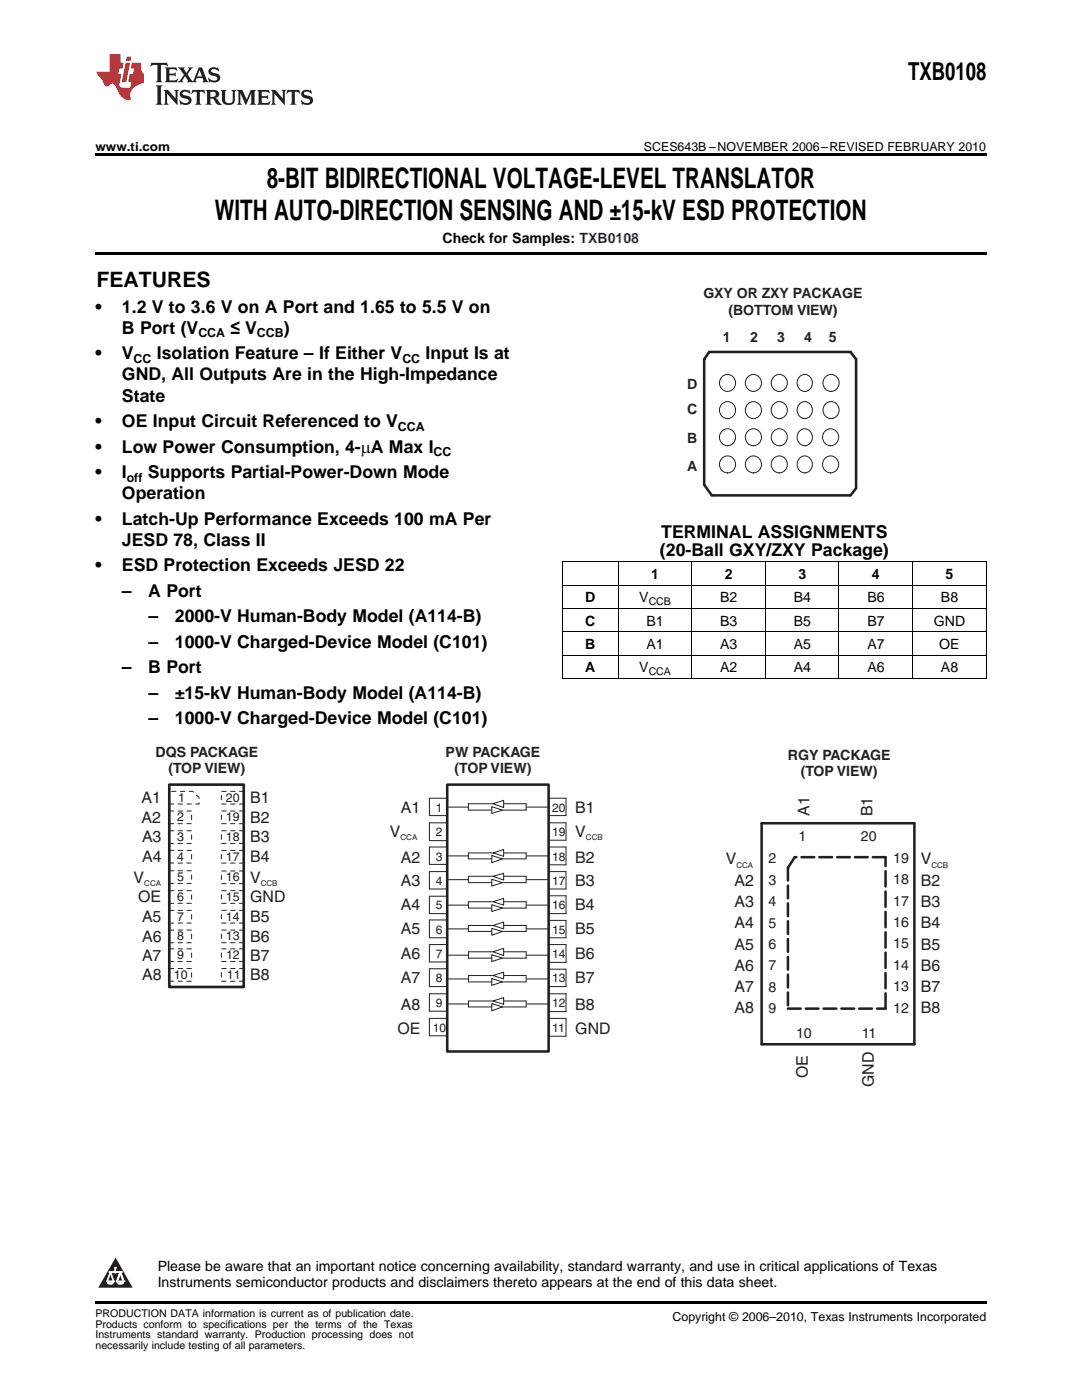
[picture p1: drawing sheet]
<svg xmlns="http://www.w3.org/2000/svg" width="216mm" height="279mm" viewBox="0 0 216 279" stroke-linecap="round" stroke-linejoin="round" font-family="sans-serif">
<path d="M30.2 12.5l-.2 .8a1.31 1.31 0 0 1 1.4-.3v2.9l-.3 .5h1.3l-.3-.5v-2.7l.3-.2a1.09 1.09 0 0 1 1.1 .3l-.2-.8zM32.9 13.5l.3 .4v2l-.3 .5h2.4l.2-.7a1.48 1.48 0 0 1-1.7 .3v-1l1 .1 .2 .2v-.9l-.2 .3h-1v-.7l.2-.2a1.73 1.73 0 0 1 1.4 .3l-.2-.6zM35.5 13.5l1.2 1.4-.7 1-.5 .5h1.1l-.2-.3 .5-.9 .6 1-.2 .2h2l-.3-.3 .2-.5h1.2l.2 .5-.2 .3h1.2l-.3-.4-1-2.5h-.6l-1.3 2.7-1-1.4 1.1-1.3h-1l.2 .2-.5 .9-.5-.9 .2-.2zM39.8 14l.5 1.3h-1zM41.9 13.6a.83 .83 0 0 0-.3 1 .83 .83 0 0 0 .8 .5l.8 .2 .2 .3a1 1 0 0 1-1 .5 1 1 0 0 1-.8-.6l.1 .9 .2-.1a1.65 1.65 0 0 0 2-.4 .89 .89 0 0 0-.8-1.3l-.8-.2-.2-.2a.91 .91 0 0 1 1.6 .1l-.2-.8h-.4a1.34 1.34 0 0 0-1.2 .1zM31.1 17l.3 .5v2.9l-.3 .5h1.3l-.3-.5v-2.9l.3-.5zM32.7 17.9l.2 .5v2l-.2 .5h.9l-.3-.5 .1-1.7 2 2.2v-2.5l.3-.5h-.9l.2 .3v1.4l-1.5-1.7zM36.2 18.1a.83 .83 0 0 0-.3 1 .83 .83 0 0 0 .8 .5l.8 .2 .2 .3a1 1 0 0 1-1 .5 1 1 0 0 1-.8-.6l.1 .9 .2-.1a1.66 1.66 0 0 0 2-.5 .89 .89 0 0 0-.9-1.2l-.7-.2-.2-.3a.91 .91 0 0 1 1.6 .2l-.2-.9-.4 .1a1.36 1.36 0 0 0-1.2 .1zM38.4 17.9l-.2 .9a.61 .61 0 0 1 1.1-.3v1.9l-.4 .5h1.3l-.3-.5v-1.9l.2-.2a.81 .81 0 0 1 .8 .5l-.1-.9zM41 17.9l.3 .5v2l-.3 .5h1.3l-.3-.3v-.9a.72 .72 0 0 1 .9 .6 .85 .85 0 0 0 1.4 .5l-.5-.3-.5-.7-.3-.3a.78 .78 0 0 0 .7-.7 .78 .78 0 0 0-.7-.8zM42 18.4l.2-.1a.6 .6 0 0 1 .7 .1 .6 .6 0 0 1 .1 .7l-.2 .2h-.8zM44 17.9l.3 .3a3.4 3.4 0 0 0 .3 2.4 1.57 1.57 0 0 0 2.2-.3l.1-2.1 .2-.3h-1l.3 .5v1.5a.76 .76 0 0 1-.7 .7 .76 .76 0 0 1-.8-.7v-1.5l.3-.5zM47.3 17.9l.3 .5v2l-.3 .5h.9l-.2-.5v-1.8l1 2.4 1.1-2.4v1.8l-.2 .5h1.2l-.3-.5v-2l.3-.5h-1.1l-.8 2-.8-2zM51.3 17.9l.3 .5v2l-.3 .5h2.4l.2-.7a1.49 1.49 0 0 1-1.6 .3l-.1-1 1 .1 .3 .2v-.9l-.3 .3h-1v-.7l.3-.2a1.73 1.73 0 0 1 1.4 .3l-.3-.7zM54.1 17.9l.3 .5v2l-.3 .5h1l-.4-.5 .1-1.7 2 2.2v-2.5l.3-.5h-.9l.2 .3v1.4l-1.5-1.7zM57.4 17.9l-.2 .9a.8 .8 0 0 1 1-.5v2.1l-.3 .5h1.3l-.4-.5v-1.9l.2-.2a.81 .81 0 0 1 .9 .5l-.2-.9zM60.4 18.1a.83 .83 0 0 0-.3 1 .83 .83 0 0 0 .8 .5l.8 .2 .2 .3a1 1 0 0 1-1 .5 1 1 0 0 1-.8-.6l.2 .9 .1-.1a1.66 1.66 0 0 0 2-.5 .89 .89 0 0 0-.8-1.2l-.8-.2-.2-.3a.91 .91 0 0 1 1.6 .2l-.2-.9-.3 .1a1.35 1.35 0 0 0-1.3 .1z" fill="#231f20"/>
<path d="M21.9 10.8v3.5h-2.6a2.13 2.13 0 0 0 .9 1.4l.4 .6a.94 .94 0 0 0 1.1 .9 .75 .75 0 0 1 .6-.5 .75 .75 0 0 1 .7 .4l.5 1a2.1 2.1 0 0 0 2.6 1.7 2.2 2.2 0 0 1 1.7-3l.9-.3v-1.8a1.16 1.16 0 0 1-.5-1v-1.2h-1.9l-.2 1.2h.7l-.3 1h-.6l-.3 1.3v.3l.6 .1-.2 1.1h-.9a.93 .93 0 0 1-1.3-.8l.4-2h-.6l.2-1h.6l.3-1.2h-.6v-1.7zM25.1 12.5l-.8 3.9h.9l.7-3.9zM25.3 11.3l-.2 .9h.9l.2-.9z" fill="#ee1d23"/>
<path d="M23.1 251l3.4 6h-6.9z" fill="#231f20"/>
<path d="M21.4 255.7h1.2l-.3 .5h-.3a.55 .55 0 0 1-.6-.5z" fill-rule="evenodd" fill="#fff"/>
<path d="M21.4 255.7h1.2l-.3 .5h-.3a.55 .55 0 0 1-.6-.5z" fill="none" stroke="#231f20" stroke-width=".34"/>
<path d="M21.4 255.7l1.2 .1-.3 .4h-.5z" fill="none" stroke="#fff" stroke-width=".34"/>
<path d="M23 253.9h.1" fill="none" stroke="#fff" stroke-width=".34"/>
<path d="M23 253v.9z" fill="#fff"/>
<path d="M23 253v.9z" fill="none" stroke="#fff" stroke-width=".34"/>
<circle cx="23" cy="253" r=".17" fill="#fff"/>
<path d="M21.9 253.9h.1" fill="none" stroke="#fff" stroke-width=".34"/>
<path d="M21.9 253.9h2.3z" fill="#fff"/>
<path d="M21.9 253.9h2.3z" fill="none" stroke="#fff" stroke-width=".34"/>
<circle cx="24.2" cy="253.9" r=".17" fill="#fff"/>
<path d="M23.3 255.7h.1" fill="none" stroke="#fff" stroke-width=".34"/>
<path d="M24 253.9l-.7 1.8z" fill="#fff"/>
<path d="M24 253.9l-.7 1.8z" fill="none" stroke="#fff" stroke-width=".34"/>
<path d="M24 253.9l.7 1.8z" fill="#fff"/>
<path d="M24 253.9l.7 1.8z" fill="none" stroke="#fff" stroke-width=".34"/>
<path d="M24.6 255.7h.1" fill="none" stroke="#fff" stroke-width=".34"/>
<circle cx="21.4" cy="255.7" r=".17" fill="#fff"/>
<path d="M22.1 253.9l-.7 1.8z" fill="#fff"/>
<path d="M22.1 253.9l-.7 1.8z" fill="none" stroke="#fff" stroke-width=".34"/>
<path d="M22.1 253.9l.5 1.8z" fill="#fff"/>
<path d="M22.1 253.9l.5 1.8z" fill="none" stroke="#fff" stroke-width=".34"/>
<circle cx="22.6" cy="255.7" r=".17" fill="#fff"/>
<path d="M23.4 255.7h1.3a.65 .65 0 0 1-.7 .5 .65 .65 0 0 1-.6-.5z" fill-rule="evenodd" fill="#fff"/>
<path d="M23.4 255.7h1.3a.65 .65 0 0 1-.7 .5 .65 .65 0 0 1-.6-.5z" fill="none" stroke="#231f20" stroke-width=".34"/>
<path d="M23.4 255.7h1.3l-.4 .5h-.6z" fill="none" stroke="#fff" stroke-width=".34"/>
<path d="M23.3 255.7h.1" fill="none" stroke="#fff" stroke-width=".34"/>
<circle cx="24.7" cy="255.7" r=".17" fill="#fff"/>
<path d="M141.5 70.2h28.2l1.1 1.5v25.7l-1.1 1.5h-27.7l-1.5-2.2v-25z" fill="none" stroke="#231f20" stroke-width=".51"/>
<g fill="none" stroke="#231f20" stroke-width=".2">
<path d="M159.5 75.2a1.62 1.62 0 0 1 2.4 .2 1.62 1.62 0 0 1-.4 2.4 1.59 1.59 0 0 1-2.1-.2 1.59 1.59 0 0 1-.1-2zM159.5 80.6a1.62 1.62 0 0 1 2.4 .3 1.62 1.62 0 0 1-.4 2.3 1.59 1.59 0 0 1-2.1-.2 1.59 1.59 0 0 1-.1-2zM159.5 86.1a1.62 1.62 0 0 1 2.4 .2 1.62 1.62 0 0 1-.4 2.3 1.59 1.59 0 0 1-2.1-.1 1.59 1.59 0 0 1-.1-2.1zM159.5 91.5a1.62 1.62 0 0 1 2.4 .2 1.62 1.62 0 0 1-.4 2.3 1.59 1.59 0 0 1-2.1-.1 1.59 1.59 0 0 1-.1-2.1z"/>
<circle cx="145.2" cy="76.5" r="1.65"/>
<circle cx="150.3" cy="76.5" r="1.65"/>
<circle cx="155.5" cy="76.5" r="1.65"/>
<circle cx="165.8" cy="76.5" r="1.65"/>
<circle cx="145.2" cy="81.9" r="1.65"/>
<circle cx="145.2" cy="92.7" r="1.65"/>
<circle cx="145.2" cy="87.3" r="1.65"/>
<circle cx="150.3" cy="81.9" r="1.65"/>
<circle cx="150.3" cy="92.7" r="1.65"/>
<circle cx="150.3" cy="87.3" r="1.65"/>
<circle cx="155.5" cy="92.7" r="1.65"/>
<circle cx="155.5" cy="81.9" r="1.65"/>
<circle cx="155.5" cy="87.3" r="1.65"/>
<circle cx="165.7" cy="87.3" r="1.65"/>
<circle cx="165.7" cy="92.7" r="1.65"/>
<circle cx="165.8" cy="81.9" r="1.65"/>
</g>
<path d="M86.3 159.6h4v8.5h-4zM109.5 159.6h6.7v8.5h-6.7zM86.3 179h4v8.6h-4zM109.5 179h6.7v8.6h-6.7zM86.3 188.7h4v8.5h-4zM109.5 188.7h6.7v8.5h-6.7z" fill="none" stroke="#fff" stroke-width=".2"/>
<path d="M89.2 156.6h20.3v53.2h-20.3z" fill-rule="evenodd" fill="#fff"/>
<path d="M89.2 156.6h20.3v53.2h-20.3z" fill="none" stroke="#231f20" stroke-width=".51"/>
<path d="M98.1 161l2.1 .7-2.1 .6z" fill="#fff"/>
<path d="M98.1 161l2.1 .7-2.1 .6z" fill="none" stroke="#231f20" stroke-width=".2"/>
<path d="M98.4 160.4l2.1-.7v1.5z" fill="#fff"/>
<path d="M89.2 161.1h4.3M98.3 160.4h-4.8v1.3h4.6M98.4 160.4l2.1-.7v1.5zM100.6 160.4h4.4v1.3h-4.8M105.1 161.1h4.3" fill="none" stroke="#231f20" stroke-width=".2"/>
<path d="M98.1 170.7l2.1 .7-2.1 .8z" fill="#fff"/>
<path d="M98.1 170.7l2.1 .7-2.1 .8z" fill="none" stroke="#231f20" stroke-width=".2"/>
<path d="M98.4 170.2l2.1-.7v1.4z" fill="#fff"/>
<path d="M89.2 170.8h4.3M98.3 170.2h-4.8v1.2h4.6M98.4 170.2l2.1-.7v1.4zM100.6 170.2h4.4v1.2h-4.8M105.1 170.8h4.3" fill="none" stroke="#231f20" stroke-width=".2"/>
<path d="M98.1 175.5l2.1 .6-2.1 .7z" fill="#fff"/>
<path d="M98.1 175.5l2.1 .6-2.1 .7z" fill="none" stroke="#231f20" stroke-width=".2"/>
<path d="M98.4 174.9l2.1-.6v1.3z" fill="#fff"/>
<path d="M89.2 175.6h4.3M98.3 174.9h-4.8v1.2h4.6M98.4 174.9l2.1-.6v1.3zM100.6 174.9h4.4v1.2h-4.8M105.1 175.6h4.3" fill="none" stroke="#231f20" stroke-width=".2"/>
<path d="M98.1 180.6l2.1 .6-2.1 .7z" fill="#fff"/>
<path d="M98.1 180.6l2.1 .6-2.1 .7z" fill="none" stroke="#231f20" stroke-width=".2"/>
<path d="M98.4 180l2.1-.7v1.3z" fill="#fff"/>
<path d="M98.3 180h-4.8v1.2h4.6M98.4 180l2.1-.7v1.3zM100.6 180h4.4v1.2h-4.8M89.2 180.6h4.3M105.1 180.6h4.3" fill="none" stroke="#231f20" stroke-width=".2"/>
<path d="M98.1 185.3l2.1 .6-2.1 .7z" fill="#fff"/>
<path d="M98.1 185.3l2.1 .6-2.1 .7z" fill="none" stroke="#231f20" stroke-width=".2"/>
<path d="M98.4 184.7l2.1-.7v1.4z" fill="#fff"/>
<path d="M89.2 185.4h4.3M98.3 184.7h-4.8v1.2h4.6M98.4 184.7l2.1-.7v1.4zM100.6 184.7h4.4v1.2h-4.8M105.1 185.4h4.3" fill="none" stroke="#231f20" stroke-width=".2"/>
<path d="M98.1 190.5l2.1 .7-2.1 .7z" fill="#fff"/>
<path d="M98.1 190.5l2.1 .7-2.1 .7z" fill="none" stroke="#231f20" stroke-width=".2"/>
<path d="M98.4 189.9l2.1-.6v1.4z" fill="#fff"/>
<path d="M89.2 190.6h4.3M98.3 189.9h-4.8v1.3h4.6M98.4 189.9l2.1-.6v1.4zM100.6 189.9h4.4v1.3h-4.8M105.1 190.6h4.3" fill="none" stroke="#231f20" stroke-width=".2"/>
<path d="M98.1 195.3l2.1 .7-2.1 .6z" fill="#fff"/>
<path d="M98.1 195.3l2.1 .7-2.1 .6z" fill="none" stroke="#231f20" stroke-width=".2"/>
<path d="M98.4 194.7l2.1-.7v1.4z" fill="#fff"/>
<path d="M89.2 195.4h4.3M98.3 194.7h-4.8v1.3h4.6M98.4 194.7l2.1-.7v1.4zM100.6 194.7h4.4v1.3h-4.8M105.1 195.4h4.3" fill="none" stroke="#231f20" stroke-width=".2"/>
<path d="M98.1 200.3l2.1 .7-2.1 .7z" fill="#fff"/>
<path d="M98.1 200.3l2.1 .7-2.1 .7z" fill="none" stroke="#231f20" stroke-width=".2"/>
<path d="M98.4 199.8l2.1-.7v1.3z" fill="#fff"/>
<g fill="none" stroke="#231f20" stroke-width=".2">
<path d="M85.7 159.3h3.5v3.5h-3.5zM109.5 159.3h3.4v3.5h-3.4zM85.7 169h3.5v3.5h-3.5zM85.7 173.9h3.5v3.5h-3.5zM85.7 178.9h3.5v3.4h-3.5zM85.7 164.2h3.5v3.6h-3.5zM109.5 164.2h3.4v3.5h-3.4zM109.5 169h3.4v3.6h-3.4zM109.5 173.9h3.4v3.5h-3.4zM109.5 178.8h3.4v3.5h-3.4zM85.7 188.5h3.5v3.5h-3.5zM85.7 183.6h3.5v3.6h-3.5z"/>
<path d="M85.7 193.3h3.5v3.6h-3.5zM85.7 198.3h3.5v3.5h-3.5zM98.3 199.8h-4.8v1.2h4.6M98.4 199.8l2.1-.7v1.3zM100.6 199.8h4.4v1.2h-4.8M109.5 183.7h3.4v3.5h-3.4zM109.5 188.5h3.4v3.6h-3.4zM109.5 193.4h3.4v3.5h-3.4zM109.5 198.3h3.4v3.6h-3.4zM85.7 203.2h3.5v3.5h-3.5zM89.2 200.4h4.3M105.1 200.4h4.3"/>
<path d="M109.5 203.2h3.4v3.6h-3.4z"/>
</g>
<path d="M152 164.3h30.5v44.1h-30.5z" fill="none" stroke="#231f20" stroke-width=".51"/>
<path d="M157.2 173.2v28.1M158.6 171.1l-1.4 2.1M176.7 171.1h-18.1M157.2 201.3h19.5" fill="none" stroke="#231f20" stroke-width=".51" stroke-dasharray="2.5 1"/>
<path d="M176.7 201.3v-30.2" fill="none" stroke="#231f20" stroke-width=".51" stroke-dasharray="3 1"/>
<g fill="none" stroke="#231f20" stroke-width=".2" stroke-dasharray=".9 .9">
<path d="M33.8 161.9h4.4v2.5h-4.4M33.8 169.7h4.4v2.5h-4.4M33.8 165.8h4.4v2.5h-4.4M33.8 160.5h5.9v-1.3l-1.2-1.3h-4.7M33.8 177.7h4.4v2.6h-4.4M33.8 173.8h4.4v2.5h-4.4M48.6 172.2h-4.4v-2.5h4.4M48.6 168.3h-4.4v-2.5h4.4M48.6 160.5h-4.4v-2.6h4.4M48.6 164.4h-4.4v-2.5h4.4M48.6 176.4h-4.4v-2.6h4.4M33.8 185.6h4.4v2.5h-4.4"/>
<path d="M33.8 181.7h4.4v2.5h-4.4M33.8 193.3h4.4v2.5h-4.4M33.8 189.4h4.4v2.5h-4.4M48.6 188.1h-4.4v-2.5h4.4M48.6 184.2h-4.4v-2.5h4.4M48.6 180.3h-4.4v-2.6h4.4M48.6 195.8h-4.4v-2.5h4.4M48.6 191.9h-4.4v-2.5h4.4"/>
</g>
<path d="M33.8 156.6h14.8v40.4h-14.8z" fill="none" stroke="#231f20" stroke-width=".53"/>
<path d="M19 30.6h177.8v.5h-177.8zM19 50.4h177.8v.5h-177.8zM19 259.7h177.8v.5h-177.8z" fill="#000"/>
<g fill="none" stroke="#000" stroke-width=".2">
<path d="M112.2 116.8h84.6M112.2 112.1h84.6M112.2 112.2v23.3M123.3 112.2v23.3M138 112.2v23.3M152.7 112.2v23.3M167.4 112.2v23.3M182.1 112.2v23.3M196.8 112.2v23.3M112.2 135.4h84.6M112.2 130.8h84.6M112.2 126.1h84.6"/>
<path d="M112.2 121.4h84.6"/>
</g>
<g font-size="5.6">
<text x="53.2" y="37.5">8-BIT BIDIRECTIONAL VOLTAGE-LEVEL TRANSLATOR</text>
<text x="42.9" y="43.8">WITH AUTO-DIRECTION SENSING AND ±15-kV ESD PROTECTION</text>
</g>
<text font-size="4.9" x="181.2" y="16">TXB0108</text>
<text font-size="4.2" x="19.2" y="57.3">FEATURES</text>
<g font-size="3.5">
<text x="19" y="62.4">•</text>
<text x="24.3" y="62.4">1.2 V to 3.6 V on A Port and 1.65 to 5.5 V on</text>
<text x="19" y="71.7">•</text>
<text x="24.3" y="66.6">B Port (V</text>
<text x="24.3" y="71.7">V</text>
<text x="31.3" y="71.7">Isolation Feature – If Either V</text>
<text x="46" y="66.6">≤ V</text>
<text x="56.6" y="66.6">)</text>
<text x="84.9" y="71.7">Input Is at</text>
<text x="24.3" y="75.9">GND, All Outputs Are in the High-Impedance</text>
<text x="24.3" y="80.2">State</text>
<text x="19" y="85.2">•</text>
<text x="24.3" y="85.2">OE Input Circuit Referenced to V</text>
<text x="19" y="90.3">•</text>
<text x="19" y="95.4">•</text>
<text x="24.3" y="90.3">Low Power Consumption, 4-mA Max I</text>
<text x="24.3" y="95.4">I</text>
<text x="29.5" y="95.4">Supports Partial-Power-Down Mode</text>
<text x="24.3" y="99.6">Operation</text>
<text x="19" y="104.7">•</text>
<text x="24.3" y="104.7">Latch-Up Performance Exceeds 100 mA Per</text>
<text x="131.9" y="107.4">TERMINAL ASSIGNMENTS</text>
<text x="24.3" y="108.9">JESD 78, Class II</text>
<text x="131.7" y="110.9">(20-Ball GXY/ZXY Package)</text>
<text x="19" y="114">•</text>
<text x="24.3" y="114">ESD Protection Exceeds JESD 22</text>
<text x="24.3" y="119.1">–</text>
<text x="29.6" y="119.1">A Port</text>
<text x="29.6" y="124.2">–</text>
<text x="34.9" y="124.2">2000-V Human-Body Model (A114-B)</text>
<text x="29.6" y="129.3">–</text>
<text x="34.9" y="129.3">1000-V Charged-Device Model (C101)</text>
<text x="24.3" y="134.3">–</text>
<text x="29.6" y="134.3">B Port</text>
<text x="29.6" y="139.4">–</text>
<text x="34.9" y="139.4">±15-kV Human-Body Model (A114-B)</text>
<text x="29.6" y="144.5">–</text>
<text x="34.9" y="144.5">1000-V Charged-Device Model (C101)</text>
</g>
<g font-size="3.2" fill="#231f20">
<text x="28.3" y="160.3">A1</text>
<text x="49.9" y="160.3">B1</text>
<text x="28.3" y="164.2">A2</text>
<text x="49.9" y="164.2">B2</text>
<text x="77.8" y="167.1">V</text>
<text x="80" y="162.3">A1</text>
<text x="114.8" y="162.3">B1</text>
<text x="114.8" y="167.1">V</text>
<text x="161.5" y="162.9" transform="rotate(-90 161.5 162.9)">A1</text>
<text x="174.1" y="162.9" transform="rotate(-90 174.1 162.9)">B1</text>
<text x="28.3" y="168.1">A3</text>
<text x="28.4" y="172.1">A4</text>
<text x="49.9" y="168.1">B3</text>
<text x="49.9" y="172.1">B4</text>
<text x="80" y="172.2">A2</text>
<text x="114.8" y="172.2">B2</text>
<text x="144.8" y="172.5">V</text>
<text x="183.7" y="172.5">V</text>
<text x="26.7" y="176.2">V</text>
<text x="49.9" y="176.2">V</text>
<text x="80" y="176.9">A3</text>
<text x="114.8" y="176.9">B3</text>
<text x="146.5" y="176.7">A2</text>
<text x="183.7" y="176.7">B2</text>
<text x="27.6" y="180.1">OE</text>
<text x="28.3" y="184">A5</text>
<text x="49.9" y="180.1">GND</text>
<text x="49.9" y="184">B5</text>
<text x="80" y="181.7">A4</text>
<text x="114.8" y="181.7">B4</text>
<text x="146.5" y="181">A3</text>
<text x="146.5" y="185.2">A4</text>
<text x="183.7" y="181">B3</text>
<text x="183.7" y="185.2">B4</text>
<text x="28.3" y="191.7">A7</text>
<text x="28.4" y="187.9">A6</text>
<text x="49.9" y="188">B6</text>
<text x="49.9" y="191.7">B7</text>
<text x="80" y="186.4">A5</text>
<text x="80" y="191.5">A6</text>
<text x="114.8" y="186.4">B5</text>
<text x="114.8" y="191.5">B6</text>
<text x="146.5" y="189.5">A5</text>
<text x="183.7" y="189.5">B5</text>
<text x="28.4" y="195.6">A8</text>
<text x="49.9" y="195.7">B8</text>
<text x="80" y="196.2">A7</text>
<text x="114.8" y="196.2">B7</text>
<text x="146.5" y="193.8">A6</text>
<text x="146.5" y="198">A7</text>
<text x="183.7" y="193.8">B6</text>
<text x="183.7" y="198">B7</text>
<text x="80" y="201.6">A8</text>
<text x="114.8" y="201.6">B8</text>
<text x="146.5" y="202.2">A8</text>
<text x="183.7" y="202.2">B8</text>
<text x="79.3" y="206.4">OE</text>
<text x="114.8" y="206.4">GND</text>
<text x="161.2" y="215.2" transform="rotate(-90 161.2 215.2)">OE</text>
<text x="174.3" y="217" transform="rotate(-90 174.3 217)">GND</text>
</g>
<g font-size="2.8">
<text x="88.3" y="48.4">Check for Samples: TXB0108</text>
<text x="129.9" y="115.6">1</text>
<text x="144.6" y="115.6">2</text>
<text x="159.3" y="115.6">3</text>
<text x="174" y="115.6">4</text>
<text x="188.7" y="115.6">5</text>
<text x="116.8" y="120.2">D</text>
<text x="116.8" y="124.9">C</text>
<text x="127.6" y="120.2">V</text>
<text x="129" y="124.9">B1</text>
<text x="143.7" y="120.2">B2</text>
<text x="143.7" y="124.9">B3</text>
<text x="158.4" y="120.2">B4</text>
<text x="158.4" y="124.9">B5</text>
<text x="173.1" y="120.2">B6</text>
<text x="173.1" y="124.9">B7</text>
<text x="186.3" y="124.9">GND</text>
<text x="187.7" y="120.2">B8</text>
<text x="116.8" y="129.5">B</text>
<text x="129" y="129.5">A1</text>
<text x="143.7" y="129.5">A3</text>
<text x="158.4" y="129.5">A5</text>
<text x="173.1" y="129.5">A7</text>
<text x="187.4" y="129.5">OE</text>
<text x="116.8" y="134.2">A</text>
<text x="127.6" y="134.2">V</text>
<text x="143.7" y="134.2">A2</text>
<text x="158.4" y="134.2">A4</text>
<text x="173.1" y="134.2">A6</text>
<text x="187.7" y="134.2">A8</text>
<text x="31.5" y="253.6">Please be aware that an important notice concerning availability, standard warranty, and use in critical applications of Texas</text>
<text x="31.5" y="256.8">Instruments semiconductor products and disclaimers thereto appears at the end of this data sheet.</text>
</g>
<g font-size="2.8" fill="#231f20">
<text x="140.3" y="59.4">GXY OR ZXY PACKAGE</text>
<text x="145.3" y="63">(BOTTOM VIEW)</text>
<text x="144.2" y="68.2">1</text>
<text x="149.7" y="68.2">2</text>
<text x="155.1" y="68.2">3</text>
<text x="160.5" y="68.2">4</text>
<text x="165.4" y="68.2">5</text>
<text x="137.1" y="77.6">D</text>
<text x="137.1" y="82.7">C</text>
<text x="137.1" y="88.4">B</text>
<text x="137.1" y="94">A</text>
<text x="31" y="151">DQS PACKAGE</text>
<text x="33.6" y="154.4">(TOP VIEW)</text>
<text x="88.9" y="151">PW PACKAGE</text>
<text x="90.7" y="154.4">(TOP VIEW)</text>
<text x="157.2" y="151.6">RGY PACKAGE</text>
<text x="159.8" y="155">(TOP VIEW)</text>
<text x="159.3" y="167.9">1</text>
<text x="171.8" y="167.9">20</text>
<text x="153.3" y="172.3">2</text>
<text x="178.2" y="172.2">19</text>
<text x="153.3" y="176.6">3</text>
<text x="178.2" y="176.5">18</text>
<text x="153.3" y="180.8">4</text>
<text x="153.3" y="185.1">5</text>
<text x="178.2" y="180.7">17</text>
<text x="178.2" y="185">16</text>
<text x="153.3" y="189.3">6</text>
<text x="178.2" y="189.3">15</text>
<text x="153.3" y="193.7">7</text>
<text x="153.3" y="197.9">8</text>
<text x="178.2" y="193.6">14</text>
<text x="178.2" y="197.8">13</text>
<text x="153.3" y="202.2">9</text>
<text x="178.2" y="202.1">12</text>
<text x="158.8" y="207.1">10</text>
<text x="171.9" y="207.1">11</text>
</g>
<g font-size="2.5">
<text x="19" y="30.1">www.ti.com</text>
<text x="128.5" y="30.1">SCES643B –NOVEMBER 2006–REVISED FEBRUARY 2010</text>
<text x="39.6" y="67.3">CCA</text>
<text x="51.3" y="67.3">CCB</text>
<text x="26.7" y="72.4">CC</text>
<text x="80.3" y="72.4">CC</text>
<text x="79.4" y="85.9">CCA</text>
<text x="86.5" y="91">CC</text>
<text x="25.3" y="96.1">off</text>
<text x="134.2" y="263.6">Copyright © 2006–2010, Texas Instruments Incorporated</text>
</g>
<g font-size="2.5" fill="#231f20">
<text x="35.6" y="160">1</text>
<text x="45.1" y="160">20</text>
<text x="35.4" y="167.9">3</text>
<text x="35.4" y="163.9">2</text>
<text x="45.1" y="167.9">18</text>
<text x="45.1" y="163.9">19</text>
<text x="35.4" y="171.8">4</text>
<text x="45.1" y="171.8">17</text>
<text x="35.4" y="179.8">6</text>
<text x="35.4" y="175.9">5</text>
<text x="45.1" y="175.9">16</text>
<text x="45.1" y="179.8">15</text>
<text x="35.4" y="183.7">7</text>
<text x="45.1" y="183.7">14</text>
<text x="35.4" y="187.7">8</text>
<text x="35.4" y="191.4">9</text>
<text x="45.1" y="187.7">13</text>
<text x="45.1" y="191.4">12</text>
<text x="34.7" y="195.4">10</text>
<text x="45.3" y="195.4">11</text>
</g>
<g font-size="2.4" fill="#231f20">
<text x="87" y="162">1</text>
<text x="87" y="166.7">2</text>
<text x="110.1" y="162">20</text>
<text x="110.1" y="166.7">19</text>
<text x="87" y="171.8">3</text>
<text x="110.1" y="171.8">18</text>
<text x="87" y="176.6">4</text>
<text x="110.1" y="176.6">17</text>
<text x="87" y="181.5">5</text>
<text x="110.1" y="181.5">16</text>
<text x="87" y="186.3">6</text>
<text x="87" y="191.1">7</text>
<text x="110.1" y="186.3">15</text>
<text x="110.1" y="191.1">14</text>
<text x="87" y="196">8</text>
<text x="110.1" y="196">13</text>
<text x="87" y="201">9</text>
<text x="110.1" y="201">12</text>
<text x="86.4" y="206">10</text>
<text x="110.1" y="206">11</text>
</g>
<g font-size="2.1">
<text x="129.4" y="120.8">CCB</text>
<text x="129.4" y="134.8">CCA</text>
<text x="19" y="262.9">PRODUCTION DATA information is current as of publication date.</text>
<text x="19" y="265">Products conform to specifications per the terms of the Texas</text>
<text x="19" y="267.1">Instruments standard warranty. Production processing does not</text>
<text x="19" y="269.2">necessarily include testing of all parameters.</text>
</g>
<g font-size="1.6" fill="#231f20">
<text x="79.9" y="167.7">CCA</text>
<text x="116.9" y="167.7">CCB</text>
<text x="146.9" y="173.1">CCA</text>
<text x="185.9" y="173.1">CCB</text>
<text x="28.8" y="176.9">CCA</text>
<text x="52" y="176.8">CCB</text>
</g>
<text font-size=".4" fill="#fff" x="19" y="57.2">1</text>
</svg>
